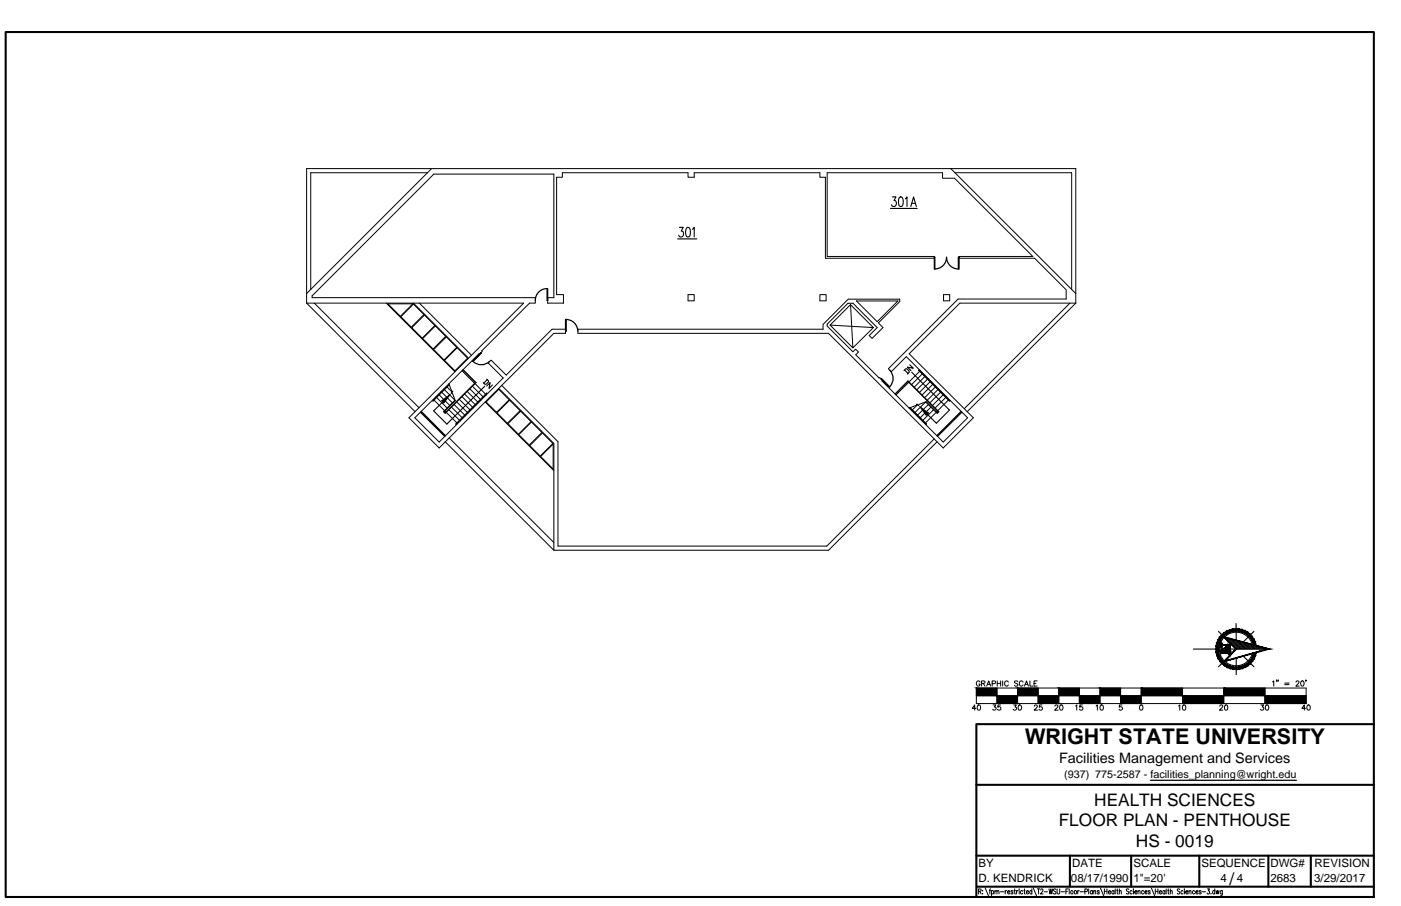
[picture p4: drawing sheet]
<svg xmlns="http://www.w3.org/2000/svg" width="432mm" height="279mm" viewBox="0 0 432 279" stroke-linecap="round" stroke-linejoin="round" font-family="sans-serif">
<!-- layer: A-EXISTING -->
<g fill="none" stroke="#000" stroke-width=".31">
<path d="M131.8 53.3h-36v36M133 52l-38.5 38.5M293 52l38.6 38.5M294.3 53.3h36v36M94.5 93.5h66.9l-35.4 35.3 9.4 9.3 35.3-35.3h3.6v-1.3h-4.1l-14.2 14.2-4.6-4.6-.9 .8 4.6 4.7-19.7 19.7-7.5-7.5 19.7-19.7 .2 .1 .8-.9-.1-.1 14.7-14.7h1.8v-1.7h-68.8v-.6l37.5-37.5h37v38.1h-1.9v1.7h4.9v-2.6h-2.2v-36.2h1.8v-1.4h38.8v1.4h1.9v-1.4h38.7v1.4h1.7v24.9h33.6v-.5h-33.1v-25.8h35.6v1.7h3.7l24.1 24.1h-22.7v.5h23.3l9.7 9.8v2.8h-33.3l-21.5 21.5 .9 .9 4.6-4.6 18.9 18.8-7.5 7.5-18.9-18.8 .2-.2-.9-.9-.2 .2-7.1-7.2 .8-.8-.9-.9-.8 .8-8-7.9v-.6l6.4-6.5h1.6l7.5 7.5-2.5 2.5 .9 .9 3.3-3.4-1.4-1.4 6.6-6.6v-.7h-15.9l-7.7 7.7v1.5h-75.6v1.3h77.3l35.3 35.3 9.3-9.3-19.8-19.7 15.6-15.6h35.8M94.5 93.5v-41.5h237.1v41.5M94.5 93.5l33.4 33.5M96.9 93.5l32.2 32.2M119.1 93.5l21.1 21.2M119.6 93.7h7.6l-3.8 3.9zM127.4 93.8l3.3 3.2-3.9 3.9-3.3-3.2zM127.4 93.5l17 17"/>
<path d="M129.3 93.5l16 16.1M212.1 90.9h1.9v1.9h-1.9zM252.7 90.9h1.9v1.9h-1.9zM262.1 94l.8 13.3 6.3-6.3M262.1 94l-6.3 6.3 13.4 .7M262.1 94l7.1 7M264 92.8h12.7l-6.3 6.4zM290.8 90.9h1.9v1.9h-1.9zM329.7 93.5l-32.5 32.5M331.6 93.5l-33.5 33.5M126.9 101.1l3.9-3.9 3.2 3.2-3.9 3.9zM133.7 107.8l3.9-3.9 3.2 3.2-3.9 3.9z"/>
<path d="M134.2 100.5l3.2 3.2-3.9 3.9-3.2-3.2zM136.8 119.9l.1 .2M137.6 119.1l.1 .2M137.8 119.4l1.6 1.5M138.4 118.5l-5.1 5.1 5.2-4.9M140.9 107.2l3.2 3.3-3.9 3.9-3.2-3.3zM142.4 114.3l3.9 3.9M142.6 114.1l3.9 3.9-9.3 9.3-.3-.3 3.4-3.4-.8-2.3-.4-.1 .5-.5-.4-.1-.8-2.3M142.7 114l4 4-9.5 9.5-.5-.5 3.5-3.6-3.2-3.2M144.8 119.9l3.3 3.3M145.6 119.1l3.3 3.3M146.4 118.3l3.3 3.3"/>
<path d="M153.7 119.8l17 17v32.9l-33.5-33.5M154.6 118.8l17.4 17.4v32.2h82.8l33.1-33M255.8 100.3l7.1 7M280 117.9l-3.8 3.9M283.1 114.2l9.6 9.4zM283.4 114.5l-3.2 3.3M283.6 114.3v.1M284.2 115.3l-3.2 3.3M284.5 115.1l-.1 .1M285 116.1l-3.2 3.3M285.3 115.9l-.1 .1M285.8 116.9l-3.2 3.3"/>
<path d="M286.1 116.7l-.1 .2M286.7 117.7l-3.3 3.3M286.9 117.5l-.1 .2M287.5 118.5l-3.3 3.3M287.7 118.3l-.1 .2M288.3 119.4l-3.3 3.2M288.5 119.1l-.1 .2M289.3 119.9l-.1 .2M129.6 127.1l7.4 7.5M129.7 127l7.5 7.5M129.9 126.8l7.4 7.5M133.5 123.2l.2 .1"/>
<path d="M133.7 123.4l3.3 3.2M134.3 122.4l.2 .1M134.5 122.6l3.3 3.2M135.1 121.6l.2 .1M135.4 121.8l3.2 3.2M135.9 120.7l.2 .2M136.2 121l3.2 3.2M137.1 126.8l.3 .3M137.6 127.2l3.2 3.2M138.4 126.4l3.2 3.2M138.4 135.1l32.3 32.2M139.2 125.6l3.2 3.2"/>
<path d="M140 124.8l3.2 3.2M140.5 130.7l9.5-9.5zM140.8 124l3.2 3.2M140.9 130.5l.1 .2M141.6 123.2l3.2 3.2M141.7 129.7l.1 .2M142.4 122.3l3.2 3.3M142.5 128.9l.1 .1M143.2 121.5l3.2 3.3M143.3 128.1l.1 .1M144 120.7l3.2 3.3M144.1 127.3l.1 .1"/>
<path d="M144.9 126.5l.1 .1M145.7 125.7l.2 .1M146.5 124.9l.2 .1M147.3 124.1l.2 .1M148.1 123.3l.2 .1M148.9 122.5l.2 .1M149.5 124l21.2 21.1M149.7 121.7l.2 .1M149.8 124l3.9-3.9 3.2 3.2-3.9 3.8zM156.6 130.7l3.9-3.9 3.2 3.2-3.9 3.9zM157.1 123.4l3.2 3.2-3.9 3.9-3.2-3.2zM163.8 130.1l3.2 3.3-3.9 3.9-3.2-3.3z"/>
<path d="M167.2 133.5l3.2 3.3-3.9 3.8-3.2-3.2zM275.9 121.5l3.9-4.1 9.6 9.6-.5 .5-3.6-3.5-3.3 3.2M275.9 121.6l3.9-3.9 9.4 9.3-.3 .3-3.4-3.4-2.3 .8-.1 .4-.5-.5-.1 .4-2.3 .8M280.5 125.7l5.1 5-.1 .2-5.2-5.2M281.1 126.5l-.1 .1M281.9 127.3l-.1 .1M282.7 128.1l-.1 .1M282.8 124.8l-1.6 1.6M283.5 128.9l-.1 .1M284.3 129.7l-.1 .2M285.1 130.5l-.1 .2M286.1 124.8l-3.3 3.2"/>
<path d="M286.9 125.6l-3.3 3.2M287.7 126.4l-3.2 3.2M288.5 127.2l-3.2 3.2M288.8 136.2l-33.4 33.5h-84.7M288.9 126.8l-.3 .3M289.1 120.2l-3.3 3.2M289.9 121l-3.3 3.2M290.1 120.7l-.1 .2M290.7 121.8l-3.3 3.2M290.9 121.6l-.1 .1M291.5 122.6l-3.3 3.2M291.7 122.4l-.1 .1"/>
<path d="M292.3 123.4l-3.3 3.2M292.5 123.2l-.1 .1M296.2 126.8l-7.5 7.5M296.3 127l-7.4 7.5M296.5 127.1l-7.5 7.5M166.6 140.8l3.9-3.8v7.6z"/>
</g>
<!-- layer: A-NOTE -->
<path d="M149.4 119.1l-11.7 11.7-4-4.1 2.8-2.7M150 116.9l.6 .5v.4l-.8 .7h-.3l-.6-.5M150.2 117.1l-1.1 1.1M151.8 118.7l-1.1 1.1 .4-1.8-1.1 1.1M278.6 114.3l.6-.6h.3l.7 .7v.4l-.5 .6M278.8 114.1l1.1 1.1M280.4 112.5l1.1 1.1-1.8-.4 1.1 1.1M281 114.8l11.6 11.7-4 4-2.8-2.8" fill="none" stroke="#000" stroke-width=".34"/>
<!-- layer: A-DOOR -->
<path d="M288 79.3h.1v3.7h-.1zM295.4 79.3h.2v3.7h-.2zM168.6 89a3.6 3.6 0 0 0-3.6 3.6M168.6 89h.2v3.6h-.2zM174.3 98.5h.2v3.7h-.2zM174.4 98.5a3.6 3.6 0 0 1 3.7 3.6M295.4 82.9a3.6 3.6 0 0 1-3.7-3.6 3.6 3.6 0 0 1-3.6 3.6M145.6 111.4l2.6-2.6 .2 .1-2.6 2.6zM145.8 111.4a3.6 3.6 0 0 0 5.1 0M271.7 116.7l2.5 2.6-.1 .1-2.6-2.5zM274.2 114.1a3.6 3.6 0 0 1 0 5.2" fill="none" stroke="#000" stroke-width=".38"/>
<!-- layer: A-NOTE -->
<path d="M136.1 123.6l2.5-1.8-1.8 2.5zM283.6 125.6l2.6 1.8-.7 .7z" fill="#000" stroke="#000" stroke-width=".31"/>
<!-- layer: ROOM-NUMBER -->
<path d="M208.8 73.7h6M209.4 70.1h1.2l-.7 1.2a.85 .85 0 0 1 .8 1.3 .85 .85 0 0 1-1.5-.1M211.6 70.3l.5-.2a2.36 2.36 0 0 1 .4 2.9l-.6 .1a2.23 2.23 0 0 1-.3-2.8zM213.4 70.7l.6-.6v3M274.5 64.3h8.2M275 60.7h1.2l-.7 1.2a.88 .88 0 0 1 .7 1.2 .88 .88 0 0 1-1.3 .3l-.1-.3M277.2 60.9l.6-.2a2.02 2.02 0 0 1 0 3h-.2a1.38 1.38 0 0 1-.7-1.7zM279 61.3l.5-.6v3M280.7 63.7l.9-3 .8 3M281 62.7h1.1" fill="none" stroke="#000" stroke-width=".34"/>
<!-- layer: BORDER -->
<path d="M1.7 9.9h421.7v266.7h-421.7zM423.4 223.3h-122.5v53.3M300.9 242h122.5M300.9 263.9h122.5M301.1 273.4h122.3M329.7 263.9v9.5M348.6 263.9v9.5M369.6 263.9v9.5M390.9 263.9v9.5M404 263.9v9.5" fill="none" stroke="#000" stroke-width=".63"/>
<!-- layer: BORDER-NOTE -->
<path d="M354.6 240.6h45" fill="none" stroke="#000" stroke-width=".38"/>
<g fill="none" stroke="#000" stroke-width=".31">
<path d="M301.6 274.9l.7-.1v-.6l-.7-.1v1.6M302 274.9l.4 .8M302.9 274.6h.1M302.9 275.6h.1M303.6 273.8l1 2.4M304.9 274.6h.4M305.3 274.1l-.2 .3v1.3M305.6 274.9l.1-.2a.44 .44 0 0 1 .6 .5 .44 .44 0 0 1-.7 .3M305.6 274.6v1.6M306.6 275l.3-.4 .3 .1 .1 1M306.6 274.6v1.1M307.3 275l.3-.4 .2 .1 .1 1"/>
<path d="M308.3 275h1.1M309.8 274.6v1.1M310.3 274.6l-.5 .5M310.6 275.1h.6l-.1-.4a.44 .44 0 0 0-.5 .5 .44 .44 0 0 0 .6 .3M312.2 274.9l-.2-.3-.4 .1v.3l.6 .5-.2 .2-.4-.2M312.6 274.6h.3M312.7 274.1v1.3l.3 .3M313.3 274.6v1.1M313.8 274.6l-.5 .5M314.1 274.2h.1M314.1 274.6v1.1M315.2 274.9l-.1-.2a.45 .45 0 0 0-.6 .5 .45 .45 0 0 0 .7 .3"/>
<path d="M315.6 274.6h.3M315.7 274.1v1.3l.3 .3M316.3 275.1h.7l-.1-.4a.44 .44 0 0 0-.6 .5 .44 .44 0 0 0 .7 .3M318 274.9l-.1-.2a.44 .44 0 0 0-.6 .5 .44 .44 0 0 0 .7 .3M318 274.1v1.6M318.4 273.8l1.1 2.4M319.7 274.1h.8M320.1 274.1v1.6M320.8 274.5v-.1a.36 .36 0 0 1 .5-.2 .36 .36 0 0 1 .1 .5l-.7 1h.8M321.8 275h1M323.3 274.1l.3 1.6 .3-1.6 .3 1.6 .3-1.6M325.5 274.3l-.3-.2-.5 .2 .1 .4 .5 .3a.42 .42 0 0 1 0 .7 .42 .42 0 0 1-.6-.2"/>
<path d="M325.8 274.1l.1 1.4 .3 .2 .2-.1 .2-.3v-1.2M327 275h1.1M328.5 274.9h.5M329.3 274.1h-.8v1.6M329.5 274.1v1.6M332.2 274.6v1.1M332.6 274.6l-.4 .5M332.9 275h1M334.4 275l.6-.1 .1-.7-.7-.1v1.6M335.5 274.1v1.6M336.7 274.9l-.1-.2a.44 .44 0 0 0-.6 .5 .44 .44 0 0 0 .7 .3M336.7 274.6v1.1"/>
<path d="M337.1 275l.3-.4 .3 .1v1M337.1 274.6v1.1M338.8 274.9l-.2-.3-.4 .1v.3l.6 .5-.2 .2-.4-.2M339.1 273.8l1.1 2.4M340.4 274.9h.8M340.4 274.1v1.6M341.2 274.1v1.6M341.6 275.1h.7l-.1-.4a.44 .44 0 0 0-.6 .5 .44 .44 0 0 0 .7 .3M343.3 274.9l-.1-.2a.44 .44 0 0 0-.6 .5 .44 .44 0 0 0 .7 .3M343.3 274.6v1.1M343.7 274.1v1.6M344.2 274.6h.4"/>
<path d="M344.4 274.1v1.5l.2 .1M345 275l.2-.4 .3 .1 .1 1M345 274.1v1.6M347.9 274.3l-.2-.2-.6 .2 .1 .4 .6 .3v.6l-.7-.1M348.9 274.9l-.1-.2a.44 .44 0 0 0-.6 .5 .44 .44 0 0 0 .7 .3M349.3 274.2h.1M349.3 274.6v1.1M349.7 275.1h.7l-.1-.4a.44 .44 0 0 0-.6 .5 .44 .44 0 0 0 .7 .3M350.7 275l.3-.4 .3 .1 .1 1M350.7 274.6v1.1M352.5 274.9l-.1-.2a.44 .44 0 0 0-.6 .5 .44 .44 0 0 0 .7 .3M352.9 275.1h.6v-.3a.42 .42 0 0 0-.6 .4 .42 .42 0 0 0 .6 .3"/>
<path d="M354.5 274.9l-.2-.3-.4 .1v.3l.6 .5-.2 .2-.4-.2M354.9 273.8l1 2.4M356.1 274.9h.8M356.1 274.1v1.6M356.9 274.1v1.6M357.3 275.1h.7l-.1-.4a.44 .44 0 0 0-.6 .5 .44 .44 0 0 0 .7 .3M359 274.9l-.1-.2a.44 .44 0 0 0-.6 .5 .44 .44 0 0 0 .7 .3M359 274.6v1.1M359.4 274.1v1.6M359.9 274.6h.4M360.1 274.1v1.5l.3 .1M360.7 275l.2-.4 .3 .1 .1 1"/>
<path d="M360.7 274.1v1.6M363.6 274.3l-.2-.2-.5 .2v.4l.6 .3v.6l-.6-.1M364.6 274.9l-.1-.2a.44 .44 0 0 0-.6 .5 .44 .44 0 0 0 .7 .3M365 274.2h.1M365.1 274.6v1.1M365.4 275.1h.7l-.1-.4a.44 .44 0 0 0-.6 .5 .44 .44 0 0 0 .7 .3M366.5 275l.2-.4 .3 .1 .1 1M366.5 274.6v1.1M368.2 274.9l-.1-.2a.44 .44 0 0 0-.6 .5 .44 .44 0 0 0 .7 .3M368.6 275.1h.6v-.3a.42 .42 0 0 0-.6 .4 .42 .42 0 0 0 .6 .3M370.2 274.9l-.2-.3-.4 .1v.3l.6 .5-.2 .2-.4-.2M370.6 275h1"/>
<path d="M372.1 274.1h.7l-.4 .6a.45 .45 0 0 1 .4 .7 .45 .45 0 0 1-.8 0M373.2 275.6h.1M374.4 274.9l-.1-.2a.44 .44 0 0 0-.6 .5 .44 .44 0 0 0 .7 .3M374.4 274.1v1.6M374.8 274.6l.2 1.1 .3-1.1 .2 1.1 .2-1.1M376.7 274.6v1.3l-.2 .3h-.3M376.7 274.9l-.1-.2a.44 .44 0 0 0-.6 .5 .44 .44 0 0 0 .7 .3"/>
<circle cx="330.4" cy="275.1" r=".48"/>
<circle cx="331.5" cy="275.1" r=".49"/>
</g>
<!-- layer: NORTH -->
<g fill="#000" stroke="#000" stroke-width=".31">
<path d="M376.1 198.8l.2 .6zM376.3 198.7l.1 .4zM376.6 198.9v.1zM377.2 200l.3 1.4h-1.2zM379 198.4l.2 .6zM379 200.8l.2 .6zM379 201.6l.1 .2z"/>
<path d="M376.1 198.8l.2 .6zM376.1 198.9l.2 .5z"/>
<path d="M376.2 198.4l.2 .7zM376.2 198.4l.2 .7zM376.2 198.4l.2 .7zM376.2 198.4l.2 .7z"/>
<path d="M376.2 198.4l.1 .2zM376.2 198.4l.1 .2z"/>
<path d="M376.2 198.4l.1 .3zM376.2 198.4l.1 .3z"/>
<path d="M376.1 198.6l.2 .7zM376.1 198.6l.2 .7z"/>
<path d="M376.1 198.7l.2 .7zM376.1 198.7l.2 .7z"/>
<path d="M376.2 198.4l.1 .8zM376.2 198.4l.1 .8z"/>
<path d="M376.2 198.4l.1 .8zM376.1 198.4l.2 .8z"/>
<path d="M376.1 198.4l.2 .8zM376.1 198.4l.2 .8z"/>
<path d="M376.1 198.5l.2 .7zM376.1 198.5l.2 .7z"/>
<path d="M376.1 198.6l.2 .7zM376.1 198.6l.2 .7z"/>
<path d="M376.1 199.5h.2zM376.1 198.4v1.1zM376.1 198.4l.1 1zM376.1 198.4h.2z"/>
<path d="M376.2 198.4l.1 .7zM376.2 198.4l.1 .7zM376.2 198.4l.1 .7zM376.2 198.4l.1 .7z"/>
<path d="M376.4 198.8v.3zM376.4 198.8v.3z"/>
<path d="M376.4 198.8v.3zM376.3 198.8l.1 .3z"/>
<path d="M376.3 198.8l.1 .3zM376.3 198.8l.1 .3zM376.3 198.8l.1 .3zM376.3 198.7l.1 .4z"/>
<path d="M376.3 198.7l.1 .4zM376.3 198.7l.1 .4zM376.3 198.7l.1 .4z"/>
<path d="M376.6 198.8h2.4zM376.6 198.9h2.5zM379 198.4l.1 .5zM379 198.4l.1 .5zM379 198.4h.2zM379.2 198.4v1.7zM379.1 198.5l.1 1.6zM377.6 201.2l1.6-1.1zM377.4 201.3l1.7-1.3zM377.4 201.3l1.3-.1zM377.4 201.3l1.3-.1z"/>
<path d="M376.4 198.8v.3zM376.4 198.8v.3z"/>
<path d="M376.4 198.8v.3zM376.4 198.8v.3zM376.4 198.8v.3zM376.4 198.8v.3z"/>
<path d="M376.5 198.9v.1zM376.5 198.9v.1z"/>
<path d="M376.5 198.9v.1zM376.4 198.9l.1 .1zM376.4 198.9l.1 .1zM376.4 198.9l.1 .1z"/>
<path d="M376.4 198.9l.1 .1zM376.4 198.8v.2z"/>
<path d="M376.6 198.9v.1zM376.6 198.9v.1z"/>
<path d="M376.6 198.9v.1zM376.5 198.9l.1 .1z"/>
<path d="M376.5 198.9l.1 .1zM376.5 198.9v.1zM376.5 198.9v.1zM376.5 198.9v.1z"/>
<path d="M376.1 200.7l.2 .7 .9-1.4zM376.1 200.7l.2 .7h-.2z"/>
<path d="M377.4 196.4l-.1 .2 14 3.6zM377.3 196.6l14 3.6h-.8zM377 204.1l14.3-3.9h-.8zM377 204.1l.8-.4 12.7-3.5zM380.8 200.2l-3.8 3.9 .8-.4zM380.8 200.2h.3l-3.3 3.5zM377.2 196.5l3.6 3.7h.3zM377.2 196.5l.2-.1 3.7 3.8z"/>
<path d="M376.6 199h1.9v-.1zM376.6 198.9h1.9l-1.9 .1zM376.6 198.9v.1z"/>
<path d="M379 198.4l.2 1zM379 198.4l.2 1z"/>
<path d="M379 198.9l.2 1.1zM378.9 198.9l.3 1.1z"/>
<path d="M380 193.9h1v.7zM380 193.9l.1 .8 .9-.1zM379.1 194.2l.9-.3 .1 .8zM379.1 194.2l.2 .7 .8-.2zM378.1 194.6l1-.4 .2 .7zM378.1 194.6l.4 .6 .8-.3zM377.3 195.1l.8-.5 .4 .6zM377.3 195.1l.4 .6 .8-.5zM376.5 195.7l.8-.6 .4 .6zM376.5 195.7l.6 .5 .6-.5zM376.5 195.7l.6 .5-1.2 .3zM375.9 196.5l.6 .4 .6-.7zM375.9 196.5l.6 .4-1.1 .4zM375.4 197.3l.7 .4 .4-.8zM375.4 197.3l.7 .4-1.1 .5zM375 198.2l.7 .3 .4-.8zM375 198.2l.7 .3-.9 .7zM374.8 199.2l.7 .1 .2-.8zM374.8 199.2l.7 .1-.8 .9zM375.5 199.3l-.8 .9h.8zM374.7 200.2h.8l-.7 .9zM375.5 200.2l-.7 .9h.7zM374.8 201.1h.7l-.5 1zM375.5 201.1l-.5 1 .7-.2zM375 202.1l.7-.2-.3 1.1zM375.7 201.9l-.3 1.1 .7-.3zM375.4 203l.7-.3-.2 1.2zM376.1 202.7l-.2 1.2 .6-.5zM375.9 203.9l.6-.5 .1 1.2zM376.5 203.4l.1 1.2 .5-.5zM376.6 204.6l.5-.5 .2 1.1zM377.1 204.1l.2 1.1 .5-.5zM377.8 204.7l.3 1.1-.8-.6zM377.8 204.7l.3 1.1 .4-.7zM378.5 205.1l.6 1.1-1-.4zM378.5 205.1l.6 1.1 .2-.7zM379.3 205.5l.7 .9-.9-.2zM379.3 205.5l.7 .9 .1-.7zM380.1 205.7l.9 .8-1-.1zM380.1 205.7l.9 .8v-.8zM381 205.7l1 .7-1 .1zM381 205.7l1 .7-.1-.7zM381.9 205.7l1 .5-.9 .2zM381.9 205.7l1 .5-.2-.7zM382.7 205.5l1.1 .3-.9 .4zM382.7 205.5l1.1 .3-.3-.6zM383.5 205.2l1.2 .1-.9 .5zM383.5 205.2l1.2 .1-.5-.6zM384.2 204.7h1.2l-.7 .6zM384.2 204.7h1.2l-.5-.6zM384.9 204.1l1.1-.1-.6 .7zM385.4 203.5l-.5 .6 1.1-.1zM385.4 203.5l1.2-.3-.6 .8zM385.9 202.8l-.5 .7 1.2-.3zM385.9 202.8l1-.5-.3 .9zM386.2 202l-.3 .8 1-.5zM386.2 202l1-.6-.3 .9zM386.5 201.2l-.3 .8 1-.6z"/>
<path d="M386.9 198l.3 1-.7 .1zM386.2 198.3l.3 .8 .4-1.1zM386.5 197.2l.4 .8-.7 .3zM385.9 197.5l.3 .8 .3-1.1zM386 196.4l.5 .8-.6 .3zM385.4 196.8l.5 .7 .1-1.1zM385.4 195.6l.6 .8-.6 .4zM385.4 195.6l-.5 .5 .5 .7zM384.6 195l.8 .6-.5 .5zM384.6 195l-.4 .6 .7 .5zM383.8 194.5l.8 .5-.4 .6zM383.8 194.5l-.3 .7 .7 .4zM382.9 194.2l.9 .3-.3 .7zM382.9 194.2l-.2 .7 .8 .3zM381.9 193.9l1 .3-.2 .7zM381.9 193.9v.8l.8 .2zM381 193.9h.9v.8zM381 193.9v.7l.9 .1z"/>
<path d="M378.2 199.2l-.7 2 1-.7zM377.2 200l1-.8-.7 2z"/>
<path d="M377.5 201.4h1.2l-.1-.2zM377.5 201.2h1.1l-1.1 .2z"/>
<path d="M378.7 201.2v.2zM378.6 201.2l.1 .2z"/>
<path d="M378.7 201.2l.1 .2zM378.7 201.2v.2zM378.7 201.2v.2zM378.7 201.2v.2z"/>
<path d="M378.8 201.2v.2zM378.8 201.2l.1 .2z"/>
<path d="M378.8 201.2v.2zM378.8 201.2v.2z"/>
<path d="M378.8 201.2v.2zM378.7 201.2l.1 .2zM378.7 201.2l.1 .2zM378.7 201.2l.1 .2z"/>
<path d="M378.5 199v1.5l.3-.2zM378.2 199.2l.3-.2v1.5z"/>
<path d="M376.1 201.4h2.6zM376.2 201.4h2.5zM376.1 200.7v.7zM376.1 200.7l.1 .7zM376.1 200.7l2.3-1.6zM376.2 200.8l2.4-1.8zM376.6 199.1l2-.1zM376.6 199h2z"/>
<path d="M378.9 201.2v.2zM378.8 201.2l.1 .2zM378.8 201.2l.1 .2zM378.8 201.2l.1 .2z"/>
<path d="M378.9 201.2l.1 .4zM378.9 201.2l.1 .4z"/>
<path d="M378.9 201.2l.1 .3zM378.9 201.2l.1 .3z"/>
<path d="M378.9 201.2v.2zM378.9 201.2v.2zM378.9 201.2v.2zM378.9 201.2v.2z"/>
<path d="M379 200.8h.2zM379.1 200.8l.1 1.1zM379.1 200.8l.1 1.1zM379 201.9h.2z"/>
<path d="M378.9 201.2l.1 .3zM378.9 201.2l.1 .4z"/>
<path d="M378.9 201.2l.1 .3zM378.9 201.2l.1 .3z"/>
<path d="M378.9 201.2l.1 .3zM378.9 201.2l.1 .3z"/>
<path d="M378.9 201.2l.1 .3zM378.9 201.2v.2zM378.9 201.2v.2zM378.9 201.2v.2zM378.9 201.2v.2zM378.9 201.2v.2z"/>
<path d="M379 201.6l.1 .2zM379 201.6l.1 .2zM379 201.6l.1 .2z"/>
<path d="M379 201.1l.1 .7zM379 201.1l.1 .7z"/>
<path d="M379 201.2l.1 .6zM378.9 201.2l.2 .6zM378.9 201.2l.2 .6zM378.9 201.2l.2 .6z"/>
<path d="M379 200.8l.2 .6zM379 200.8l.2 .6z"/>
<path d="M379 200.8l.2 .6zM379 200.8l.2 .6z"/>
<path d="M379 200.9l.2 .6zM379 200.9l.2 .6z"/>
<path d="M379 200.9l.2 .7zM379 200.9l.2 .7z"/>
<path d="M379 201l.2 .7zM379 201l.2 .7z"/>
<path d="M379 201.1l.2 .7zM379 201.1l.2 .7z"/>
<path d="M379 201.1l.2 .7zM379 201.1l.2 .7zM379 201.1l.2 .7zM379 201.1l.2 .7z"/>
<path d="M379 201.1l.2 .7zM379 201.1l.1 .7z"/>
<path d="M378.9 198.9l-.1 1.4 .4-.3zM378.5 198.9h.4l-.1 1.4z"/>
</g>
<g fill="none" stroke="#000" stroke-width=".31">
<path d="M376.3 199.1v.1M376.3 198.7v.1M376.3 198.8h.1M376.4 199l-.1 .1M376.4 199h.1M376.4 198.8l-.1 .1M378.9 201.3h.1M378.9 201.1v.1M378.9 201.4h.1M378.9 201.5h.1M378.9 201.1h.1M379 201.2h.1"/>
<path d="M379 201.4h.1M379 201.1h.1M379 200.8h.1M379 201.5l.1 .1"/>
</g>
<circle cx="376.6" cy="199" r=".17" fill="#000"/>
<g fill="none" stroke="#000" stroke-width=".34">
<path d="M375.6 194.7l3.3 3.3M377.8 196.6l3.6 3.6M378.3 196.7l3.4 3.5M378.8 196.9l3.4 3.3M379.4 197l3.1 3.2M379.9 197.2l3 3M380.5 197.3l2.8 2.9M381 192.3v5.2M381 197.5l2.7 2.7M381.5 197.6l2.6 2.6M382.1 197.8l2.4 2.4M382.6 197.9l2.3 2.3"/>
<path d="M383.2 198l2.1 2.2M383.7 198.2l2 2M384.2 198.3l1.9 1.9M384.8 198.5l1.7 1.7M385.3 198.6l1.6 1.6M385.9 198.8l1.3 1.4M386 198.8a5.2 5.2 0 0 0-8-2.9 5.2 5.2 0 0 0 0 8.5 5.2 5.2 0 0 0 8-2.9M386.4 198.9l1.3 1.3M386.5 194.7l-3.4 3.3M386.9 199.1l1.1 1.1M387.5 199.2l.9 1M388 199.4l.8 .8"/>
<path d="M388.5 199.5l.7 .7M389.1 199.7l.5 .5M389.7 199.8l.3 .4M390.2 200l.2 .2M367.8 200.2h9.2M378.9 202.3l-3.3 3.3M379 200.2h11.9M381 202.9v5.1M383.1 202.3l3.4 3.3M390.8 200.1v.1"/>
</g>
<!-- layer: Graphic Scale -->
<g fill="none" stroke="#000" stroke-width=".31">
<path d="M300.8 218.5h-1.2l.8-1.1v1.6M300.9 212.2h101.7v4.8h-101.7zM300.9 214.6h101.7M301.4 217.5a.79 .79 0 0 1 .9 .6 .79 .79 0 0 1-.5 .9l-.5-.3zM302.1 210.4a.59 .59 0 0 0-.7-.4 .59 .59 0 0 0-.5 .6v.4a.58 .58 0 0 0 .6 .6 .58 .58 0 0 0 .6-.6h-.4M302.5 210.7h.9l.2-.4-.4-.3h-.7v1.6M303 210.7l.6 .9M304.1 211.6l.6-1.6 .6 1.6M304.3 211h.8M305.8 210.8l.9-.1 .1-.4-.3-.3h-.7v1.6M306.1 217.4h.8l-.4 .6a.53 .53 0 0 1 .5 .5 .53 .53 0 0 1-.4 .6 .53 .53 0 0 1-.6-.4M307.3 212.2v4.8"/>
<path d="M307.4 210v1.6M307.4 210.7h1M308.4 217.4h-.8l-.1 .7a.56 .56 0 0 1 .9 0 .56 .56 0 0 1-.2 .8 .56 .56 0 0 1-.8-.2M308.4 210v1.6M309 210v1.6M310.8 210.4a.59 .59 0 0 0-.7-.4 .59 .59 0 0 0-.5 .6v.4a.59 .59 0 0 0 .5 .6 .59 .59 0 0 0 .7-.4M312.4 217.4h.8l-.4 .6a.53 .53 0 0 1 .4 .9 .53 .53 0 0 1-.9-.2M313.6 212.2v4.8M313.7 210.2l-.4-.2-.7 .2 .1 .3 .9 .4v.6l-.6 .1-.4-.3M314 217.5a.73 .73 0 0 1 .9 .7 .73 .73 0 0 1-.9 .7l-.2-.6zM315.3 210.4a.59 .59 0 0 0-.6-.4 .59 .59 0 0 0-.5 .6v.4a.59 .59 0 0 0 .4 .6 .59 .59 0 0 0 .7-.4M315.7 211.6l.7-1.6 .6 1.6"/>
<path d="M316 211h.8M317.4 210v1.6h.9M318.7 210.7h.6M318.8 217.8l.2-.3 .4-.1 .3 .5-1 1.1h1.1M319.7 210h-1v1.6h1M320 212.2v4.8M321.2 217.4h-.8l-.1 .7a.56 .56 0 0 1 .8 0 .56 .56 0 0 1-.1 .8 .56 .56 0 0 1-.8-.2M325.1 217.8l.3-.4h.3l.4 .5-1.1 1.1h1.1M326.3 212.2v4.8M326.8 217.5a.79 .79 0 0 1 .9 .6 .79 .79 0 0 1-.5 .9l-.5-.3zM331.5 217.7l.4-.3v1.6M332.7 212.2v4.8"/>
<path d="M333.6 217.4h-.8v.7a.56 .56 0 0 1 .8 0 .56 .56 0 0 1-.1 .8 .56 .56 0 0 1-.8-.2M337.8 217.7l.4-.3v1.6M339 212.2v4.8M339.3 217.5a.79 .79 0 0 1 .9 .6 .79 .79 0 0 1-.5 .9l-.6-.3-.1-.6zM345.4 212.2v4.8M345.8 217.4h-.8l-.1 .7a.57 .57 0 0 1 .9-.1 .57 .57 0 0 1-.1 .9 .57 .57 0 0 1-.8-.2M351.4 217.5a.79 .79 0 0 1 1 .6 .79 .79 0 0 1-.6 .9l-.5-.3zM351.7 212.2v4.8M363.2 217.7l.4-.3v1.6M364.5 212.2v4.8M364.7 217.5a.79 .79 0 0 1 .9 .6 .79 .79 0 0 1-.5 .9l-.6-.3-.1-.6zM375.9 217.8l.3-.4h.4l.3 .5-1.1 1.1h1.1"/>
<path d="M377.2 212.2v4.8M377.6 217.5a.78 .78 0 0 1 .9 .6 .78 .78 0 0 1-.5 .9l-.5-.3-.1-.6zM388.6 217.4h.8l-.4 .6a.53 .53 0 0 1 .4 .9 .53 .53 0 0 1-.9-.2M389.9 212.2v4.8M390.2 217.5a.79 .79 0 0 1 .9 .6 .79 .79 0 0 1-.5 .9l-.5-.3zM392.2 210.3l.4-.3v1.6M393.5 209.8h-.1h.1l-.1 .4M394 209.8h-.2h.2l-.2 .4M396 210.7h1.3M396 211.1h1.3M399.4 210.4l.3-.4 .7 .3-1 1.3h1M401.1 210.1a.79 .79 0 0 1 .9 .5 .79 .79 0 0 1-.5 1l-.5-.3-.1-.6z"/>
<path d="M402.4 218.5h-1.2l.8-1.1v1.6M402.6 209.8h-.2h.2l-.2 .4M403 217.5a.78 .78 0 0 1 .9 .6 .78 .78 0 0 1-.5 .9l-.5-.3-.1-.6z"/>
</g>
<g fill="#000" stroke="#000" stroke-width=".31">
<path d="M300.9 212.2l6.4 2.4v-2.4zM300.9 212.2l6.4 2.4h-6.4z"/>
<path d="M307.3 214.6l6.3 2.4v-2.4zM307.3 214.6l6.3 2.4h-6.3z"/>
<path d="M313.6 212.2l6.4 2.4v-2.4zM313.6 212.2l6.4 2.4h-6.4z"/>
<path d="M320 214.6l6.3 2.4v-2.4zM320 214.6l6.3 2.4h-6.3z"/>
<path d="M326.3 212.2l6.4 2.4v-2.4zM326.3 212.2l6.4 2.4h-6.4z"/>
<path d="M332.7 214.6l6.3 2.4v-2.4zM332.7 214.6l6.3 2.4h-6.3z"/>
<path d="M339 212.2l6.4 2.4v-2.4zM339 212.2l6.4 2.4h-6.4z"/>
<path d="M345.4 214.6l6.3 2.4v-2.4zM345.4 214.6l6.3 2.4h-6.3z"/>
<path d="M351.7 212.2l12.8 2.4v-2.4zM351.7 212.2l12.8 2.4h-12.8z"/>
<path d="M364.5 214.6l12.7 2.4v-2.4zM364.5 214.6l12.7 2.4h-12.7z"/>
<path d="M377.2 212.2l12.7 2.4v-2.4zM377.2 212.2l12.7 2.4h-12.7z"/>
<path d="M389.9 214.6l12.7 2.4v-2.4zM389.9 214.6l12.7 2.4h-12.7z"/>
</g>
<text font-size="6.7" x="315.9" y="229.5">WRIGHT STATE UNIVERSITY</text>
<g font-size="5.3">
<text x="337.2" y="248.4">HEALTH SCIENCES</text>
<text x="326.3" y="254.9">FLOOR PLAN - PENTHOUSE</text>
<text x="350.1" y="261.3">HS - 0019</text>
<text x="378.9" y="272.8">/</text>
</g>
<text font-size="4.4" x="326.4" y="235.4">Facilities Management and Services</text>
<g font-size="3.5">
<text x="301.6" y="267.4">BY</text>
<text x="330.4" y="267.4">DATE</text>
<text x="349.3" y="267.4">SCALE</text>
<text x="370.3" y="267.4">SEQUENCE</text>
<text x="391.6" y="267.4">DWG#</text>
<text x="405.2" y="267.4">REVISION</text>
<text x="301.6" y="272.1">D. KENDRICK</text>
<text x="330.1" y="272.1">08/17/1990</text>
<text x="349.3" y="272.1">1&quot;=20'</text>
<text x="376.2" y="272.1">4</text>
<text x="381.2" y="272.1">4</text>
<text x="391.6" y="272.1">2683</text>
<text x="405.1" y="272.1">3/29/2017</text>
</g>
<text font-size="3.3" x="328" y="240">(937) 775-2587 - facilities_planning@wright.edu</text>
</svg>
